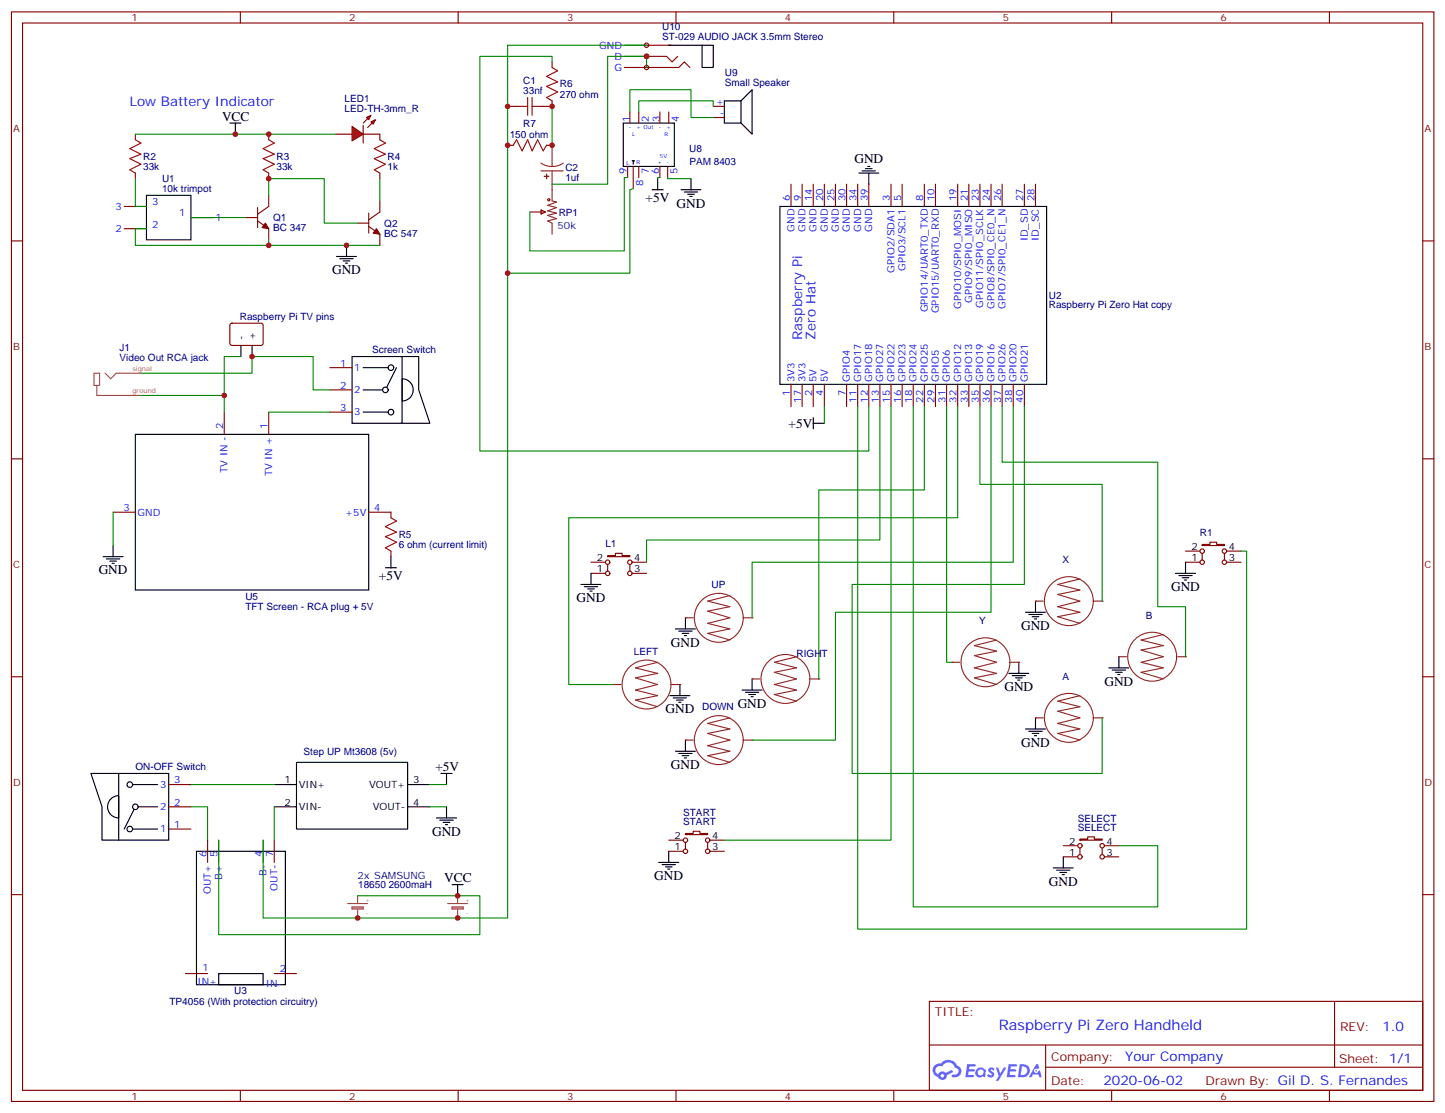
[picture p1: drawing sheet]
<svg xmlns="http://www.w3.org/2000/svg" width="459mm" height="353mm" viewBox="0 0 459 353" stroke-linecap="round" stroke-linejoin="round" font-family="sans-serif">
<g fill="none" stroke="#870000" stroke-width=".35">
<path d="M3.6 3.8h451.6v345.7h-451.6zM7.2 7.3h444.5v338.7h-444.5zM76.3 3.8v3.5M145.5 3.8v3.5M214.6 3.8v3.5M283.7 3.8v3.5M352.9 3.8v3.5M422 3.8v3.5M3.6 76.4h3.6M451.7 76.4h3.5M3.6 145.6h3.6M451.7 145.6h3.5"/>
<path d="M3.6 214.7h3.6M451.7 214.7h3.5M3.6 283.9h3.6M451.7 283.9h3.5M295 317.7h156.7v28.3h-156.7zM423.7 317.8v20.8M295.1 331.6h156.4M331.9 338.6h119.6M331.9 331.6v14.1M76.3 346v3.5M145.5 346v3.5M214.6 346v3.5"/>
<path d="M283.7 346v3.5M352.9 346v3.5M422 346v3.5"/>
</g>
<g fill="#5487ff">
<path d="M314 338.9a1.22 1.22 0 0 1 1.7 .3l-.3 .6a.47 .47 0 0 0-.4-.4 .47 .47 0 0 0-.5 .1l.2 .3a1.14 1.14 0 0 1 .7 1.7 1.14 1.14 0 0 1-1.9 0l-.2-.2 .5-.5 .7 .4a.29 .29 0 0 0 .4-.2 .29 .29 0 0 0-.3-.4 1.04 1.04 0 0 1-.6-1.7z"/>
<path d="M307 337.7h2.4l.3 .2-.1 .5h-1.9l-.1 .9h1.5l.4 .3-.4 .4h-1.6l-.1 1.1 1.7 .1 .2 .3-.2 .3h-2.7z"/>
<path d="M320.2 337.7l2.7 .2-.2 .5h-1.8l-.1 .9h1.5l.3 .3-.4 .4h-1.5l-.2 1.1 1.7 .1 .2 .3-.2 .3h-2.6z"/>
<path d="M328.9 337.7h.7l.3 1.2-.6 .3a.69 .69 0 0 0-1 .3 .69 .69 0 0 0 .5 1 .69 .69 0 0 0 .8-.6l.5-.3 .6 2.2h-.8l-.2-.9h-1.7l-.5 .9h-.9z"/>
<path d="M316.1 338.8h.8l.6 1.8 1.1-1.8h.9l-2.5 4.2h-.9l.9-1.6z"/>
<path d="M323.7 337.7l-.6 4.1h1.4a2.11 2.11 0 0 0 2.4-2.1 2.11 2.11 0 0 0-2.5-2zM324.4 338.4a1.43 1.43 0 0 1 1.7 1.6 1.43 1.43 0 0 1-2.1 1.1z"/>
<path d="M310 339.3a1.54 1.54 0 0 0-.1 2.1 1.54 1.54 0 0 0 2.2 .2l.6 .2 .3-2.3-.6-.3a1.49 1.49 0 0 0-2.4 .1zM310.3 340.3a.95 .95 0 0 1 1.9 0 .95 .95 0 0 1-1.9 0z"/>
<path d="M296.7 338.1a2.18 2.18 0 0 0 1.1 3.7 1.44 1.44 0 0 0 1.6 .9 1.44 1.44 0 0 0 1.2-1.5l2-1-.4-.7-2 .9a1.47 1.47 0 0 0-2.4 .5 1.39 1.39 0 0 1-.7-2 1.39 1.39 0 0 1 2-.4 2.12 2.12 0 0 1 2.2-1.3 2.12 2.12 0 0 1 1.9 1.6 1.14 1.14 0 0 1 1.1 1.5 1.14 1.14 0 0 1-1.7 .7 .43 .43 0 0 0-.5 .3 .43 .43 0 0 0 .4 .5 1.98 1.98 0 0 0 2.5-1.2 1.98 1.98 0 0 0-1.2-2.5 3.1 3.1 0 0 0-5.2-.7l-.9 .1zM298.6 341.3a.55 .55 0 0 1 1.1 0 .55 .55 0 0 1-1.1 0z"/>
<circle cx="328.9" cy="339.8" r=".26"/>
</g>
<g fill="none" stroke="#870000" stroke-width=".35">
<path d="M187.6 178.4h4.6M192.9 176.3h2.5v-.7h2.1v.7h2.5v.3h-7.1zM192.9 179.1v2.1M200 179.1v2.1M200.7 178.4h4.5M376.3 178.4h4.6M376.3 174.9h4.6M381.6 172.8h2.5v-.8h2.1v.8h2.5v.3h-7.1zM381.6 175.6v2.1M388.7 175.6v2.1M389.4 178.4h4.6M389.4 174.9h4.6"/>
<path d="M187.6 181.9h4.6M200.7 181.9h4.5M212.3 270.1h4.6M212.3 266.6h4.6M217.6 264.5h2.5v-.7h2.1v.7h2.4v.3h-7zM217.6 267.3v2.1M224.6 267.3v2.1M225.4 270.1h4.5M225.4 266.6h4.5M337.5 271.9h4.6M337.5 268.4h4.6M342.8 266.2h2.5v-.7h2.1v.7h2.5v.4h-7.1z"/>
<path d="M342.8 269.1v2.1M349.9 269.1v2.1M350.6 271.9h4.6M350.6 268.4h4.6"/>
<circle cx="192.9" cy="178.4" r=".71"/>
<circle cx="200" cy="178.4" r=".71"/>
<circle cx="381.6" cy="174.9" r=".71"/>
<circle cx="381.6" cy="178.4" r=".71"/>
<circle cx="388.7" cy="174.9" r=".71"/>
<circle cx="388.7" cy="178.4" r=".71"/>
<circle cx="192.9" cy="181.9" r=".71"/>
<circle cx="200" cy="181.9" r=".71"/>
<circle cx="217.6" cy="270.1" r=".71"/>
<circle cx="217.6" cy="266.6" r=".71"/>
<circle cx="224.6" cy="266.6" r=".71"/>
<circle cx="224.6" cy="270.1" r=".71"/>
<circle cx="342.8" cy="268.4" r=".71"/>
<circle cx="342.8" cy="271.9" r=".71"/>
<circle cx="349.9" cy="268.4" r=".71"/>
<circle cx="349.9" cy="271.9" r=".71"/>
</g>
<g fill="none" stroke="#000" stroke-width=".35">
<path d="M376.3 178.4v3.5M184.4 185.5h6.4M185.5 186.2h4.2M186.5 186.9h2.2M187.3 187.6h.7M187.6 181.9v3.6M214.4 199.6h6.4M217.6 196v3.6M325.5 194.3h6.4M326.6 195h4.2M327.7 195.7h2.1M328.4 196.4h.7"/>
<path d="M328.7 190.7v3.6M373.2 181.9h6.3M374.2 182.6h4.3M375.3 183.3h2.1M376 184h.7M215.5 200.3h4.2M215.8 217.2v3.5M216.5 201h2.2M217.2 201.7h.7M235.6 219h6.3M236.6 219.7h4.3M238.8 215.4v3.6"/>
<path d="M320.3 213.7h6.3M321.3 214.4h4.2M322.4 215.1h2.1M323.1 215.8h.7M323.4 210.1v3.6M352 211.9h6.4M353.1 212.6h4.2M354.1 213.3h2.1M354.8 214h.7M355.2 208.4v3.5M212.7 220.7h6.3M213.7 221.4h4.2"/>
<path d="M214.4 238.4h6.4M214.8 222.1h2.1M215.5 222.8h.7M215.5 239.1h4.2M216.5 239.8h2.2M217.6 234.8v3.6M237.7 220.4h2.1M238.4 221.1h.7M325.5 231.3h6.4M326.6 232h4.2M327.7 232.7h2.1M328.4 233.4h.7"/>
<path d="M328.7 227.8v3.5M217.2 240.5h.7M209.1 273.6h6.4M210.2 274.4h4.2M211.2 275.1h2.2M211.9 275.8h.8M212.3 270.1v3.5M334.4 275.4h6.3M335.4 276.1h4.3M336.5 276.8h2.1M337.2 277.5h.7M337.5 271.9v3.5"/>
</g>
<g fill="none" stroke="#8c2424" stroke-width=".35">
<path d="M217.6 196h2.5M231.7 189l-7.1 1.7 7.1 1.8-7.1 1.4 7.1 2.1-7.1 1.8 7.1 1.8-7.1 1.4 7.1 2.1M236.3 196h2.5"/>
<circle cx="228.2" cy="196" r="7.8"/>
</g>
<g fill="#8c2424">
<circle cx="217.6" cy="196" r=".18"/>
<circle cx="238.8" cy="196" r=".18"/>
</g>
<g fill="none" stroke="#8c2424" stroke-width=".35">
<path d="M238.8 215.4h2.4M252.9 208.4l-7.1 1.7 7.1 1.8-7.1 1.4 7.1 2.1-7.1 1.8 7.1 1.8-7.1 1.4 7.1 2.1M257.5 215.4h2.4"/>
<circle cx="249.3" cy="215.4" r="7.8"/>
</g>
<g fill="#8c2424">
<circle cx="238.8" cy="215.4" r=".18"/>
<circle cx="259.9" cy="215.4" r=".18"/>
</g>
<g fill="none" stroke="#8c2424" stroke-width=".35">
<path d="M217.6 234.8h2.5M231.7 227.8l-7.1 1.8 7.1 1.7-7.1 1.4 7.1 2.1-7.1 1.8 7.1 1.8-7.1 1.4 7.1 2.1M236.3 234.8h2.5"/>
<circle cx="228.2" cy="234.8" r="7.8"/>
</g>
<g fill="#8c2424">
<circle cx="217.6" cy="234.8" r=".18"/>
<circle cx="238.8" cy="234.8" r=".18"/>
</g>
<g fill="none" stroke="#8c2424" stroke-width=".35">
<path d="M302.3 210.1h2.4M316.4 203.1l-7.1 1.8 7.1 1.7-7.1 1.4 7.1 2.1-7.1 1.8 7.1 1.8-7.1 1.4 7.1 2.1M321 210.1h2.4"/>
<circle cx="312.8" cy="210.1" r="7.8"/>
</g>
<g fill="#8c2424">
<circle cx="302.3" cy="210.1" r=".18"/>
<circle cx="323.4" cy="210.1" r=".18"/>
</g>
<g fill="none" stroke="#8c2424" stroke-width=".35">
<path d="M328.7 190.7h2.5M342.8 183.7l-7 1.8 7 1.7-7 1.4 7 2.1-7 1.8 7 1.8-7 1.4 7 2.1M347.4 190.7h2.5"/>
<circle cx="339.3" cy="190.7" r="7.8"/>
</g>
<g fill="#8c2424">
<circle cx="328.7" cy="190.7" r=".18"/>
<circle cx="349.9" cy="190.7" r=".18"/>
</g>
<g fill="none" stroke="#8c2424" stroke-width=".35">
<path d="M355.2 208.4h2.4M369.3 201.3l-7.1 1.8 7.1 1.8-7.1 1.4 7.1 2.1-7.1 1.7 7.1 1.8-7.1 1.4 7.1 2.1M373.9 208.4h2.4"/>
<circle cx="365.8" cy="208.4" r="7.8"/>
</g>
<g fill="#8c2424">
<circle cx="355.2" cy="208.4" r=".18"/>
<circle cx="376.3" cy="208.4" r=".18"/>
</g>
<g fill="none" stroke="#8c2424" stroke-width=".35">
<path d="M328.7 227.8h2.5M342.8 220.7l-7 1.8 7 1.8-7 1.4 7 2.1-7 1.8 7 1.7-7 1.4 7 2.1M347.4 227.8h2.5"/>
<circle cx="339.3" cy="227.8" r="7.8"/>
</g>
<g fill="#8c2424">
<circle cx="328.7" cy="227.8" r=".18"/>
<circle cx="349.9" cy="227.8" r=".18"/>
</g>
<g fill="none" stroke="#8c2424" stroke-width=".35">
<path d="M194.7 217.2h2.4M208.8 210.1l-7.1 1.8 7.1 1.8-7.1 1.4 7.1 2.1-7.1 1.8 7.1 1.7-7.1 1.4 7.1 2.2M213.4 217.2h2.4"/>
<circle cx="205.2" cy="217.2" r="7.8"/>
</g>
<g fill="#8c2424">
<circle cx="194.7" cy="217.2" r=".18"/>
<circle cx="215.8" cy="217.2" r=".18"/>
</g>
<g fill="none" stroke="#870000" stroke-width=".35">
<path d="M43 42.6v1.7M43 54.9v1.8M85.3 42.6v1.7M85.3 54.9v1.8M120.6 42.6v1.7M120.6 54.9v1.8M251.1 58.5v7M254.6 58.5v7M258.2 58.5v7M261.7 58.5v7M265.2 58.5v7M268.7 58.5v7"/>
<path d="M272.3 58.5v7M275.8 58.5v7M282.9 58.5v7M286.4 58.5v7M293.4 58.5v7M297 58.5v7M304 58.5v7M307.6 58.5v7M311.1 58.5v7M314.6 58.5v7M318.1 58.5v7M325.2 58.5v7"/>
<path d="M328.7 58.5v7M39.4 72.6h7.1M39.4 65.5h7.1M60.6 69h7.1M251.1 122v7M254.6 122v7M258.2 122v7M261.7 122v7M268.7 122v7M272.3 122v7M275.8 122v7M279.3 122v7"/>
<path d="M282.9 122v7M286.4 122v7M289.9 122v7M293.4 122v7M297 122v7M300.5 122v7M304 122v7M307.6 122v7M311.1 122v7M314.6 122v7M318.1 122v7M321.7 122v7"/>
<path d="M325.2 122v7"/>
</g>
<path d="M46.5 62h14.1v14.1h-14.1zM110 77.9v3.5M247.6 65.5h84.6v56.5h-84.6zM106.8 81.4h6.4M107.9 82.1h4.2M108.9 82.8h2.2M109.6 83.5h.7" fill="none" stroke="#000" stroke-width=".35"/>
<path d="M43 44.3l1.7 1.1-3.5 1.8 3.5 1.7-3.5 1.4 3.5 1.8-3.5 1.8 1.8 1M85.3 44.3l1.8 1.1-3.6 1.8 3.6 1.7-3.6 1.4 3.6 1.8-3.6 1.8 1.8 1M120.6 44.3l1.7 1.1-3.5 1.8 3.5 1.7-3.5 1.4 3.5 1.8-3.5 1.8 1.8 1" fill="none" stroke="#a10000" stroke-width=".35"/>
<path d="M60.6 69h17.6M272.3 129v165.8h123.4v-119.9h-1.7M279.3 129v42.3h-74.1v7.1M282.9 129v137.6h-53M289.9 129v158.8h77.6v-19.4h-12.3M293.4 129v26.5h-33.5v59.9M300.5 129v81.1h1.8M304 129v35.3h-123.4v52.9h14.1M311.1 129v24.7h38.8v37M321.7 129v49.4h-82.9v17.6M325.2 129v56.5h-54.7v59.9h79.4v-17.6" fill="none" stroke="#008700" stroke-width=".35"/>
<path d="M113.5 284.2v2.3M113.5 288.6v2.7" fill="none" stroke="#a64a4a" stroke-width=".35"/>
<g fill="#a64a4a">
<circle cx="113.5" cy="291.3" r=".18"/>
<circle cx="113.5" cy="284.2" r=".18"/>
</g>
<path d="M110.3 286.7h6.4M111.8 287.8h3.5v.7h-3.5zM111.8 288.1h3.5" fill="none" stroke="#a64a4a" stroke-width=".35"/>
<path d="M272.6 54.9h6.4M273.7 54.2h4.2M274.7 53.5h2.2M275.4 52.8h.8M275.8 54.9v3.6M87.1 249h7M87.1 256h7M94.1 241.9h35.3v21.2h-35.3zM129.4 249h7.1M129.4 256h7.1M62.4 270.1h28.2v42.4h-28.2zM69.4 308.9h14.1v3.6h-14.1z" fill="none" stroke="#000" stroke-width=".35"/>
<g fill="none" stroke="#870000" stroke-width=".35">
<path d="M78.2 69h3.6M81.8 70.1l3.5 2.5v3.5M81.8 65.9v6.3M85.3 62v3.5l-3.5 2.5M113.5 70.8h3.6M117.1 71.9l3.5 2.4v3.6M117.1 67.6v6.4M120.6 63.7v3.6l-3.5 2.4M65.9 266.6v7M69.4 266.6v7M83.5 266.6v7M87.1 266.6v7"/>
<path d="M58.8 308.9h7.1M87.1 308.9h7"/>
</g>
<g fill="#870000" stroke="#870000" stroke-width=".35">
<path d="M84.2 70.8l1.1 1.8-2.1-.4z"/>
<path d="M119.5 72.6l1.1 1.7-2.1-.3z"/>
</g>
<path d="M85.3 56.7h17.6v14.1h10.6M120.6 56.7v7M46.5 72.6h-3.5v5.3h77.6" fill="none" stroke="#008700" stroke-width=".35"/>
<g fill="#f00" stroke="#870000" stroke-width=".35">
<path d="M111.8 40.1l3.5 2.5-3.5 2.1z"/>
<path d="M115.3 39.8v5.6z"/>
</g>
<g fill="#870000" stroke="#870000" stroke-width=".35">
<path d="M115.3 39.1l1.4-1.5z"/>
<path d="M116.7 40.5l1.4-1.4z"/>
</g>
<g fill="#f00" stroke="#870000" stroke-width=".35">
<path d="M116.3 37.3l1.5-.7-.7 1.4z"/>
<path d="M117.8 38.7l1.4-.7-.7 1.4z"/>
</g>
<path d="M106.5 42.6h5.3M115.3 42.6h5.3M73.2 102.8l.5-.2h9.4l.4 .7v5.9l-.7 .4-9.4-.1-.4-.6v-5.6zM71.2 130.8v7M85.3 130.8v7M35.9 162.5h7.1M117.1 162.5h7v1.8M124.1 174.9v1.7M53.6 256h7M53.6 249h7M53.6 263.1h7" fill="none" stroke="#870000" stroke-width=".35"/>
<g fill="none" stroke="#000" stroke-width=".35">
<path d="M76.5 109.6v3.5M80 109.6v3.5M43 137.8h74.1v49.4h-74.1zM32.7 176.6h6.4M33.8 177.3h4.2M34.9 178h2.1M35.6 178.8h.7M35.9 173.1v3.5M37.7 245.4h15.9v21.2h-15.9zM37.7 245.4h-8.8l3.5 10.6v10.6h5.3M41.2 249h8.8M50 256h-7l-3.6 7.1"/>
<path d="M41.2 263.1h8.8"/>
</g>
<path d="M124.1 164.3l1.8 1-3.6 1.8 3.6 1.8-3.6 1.4 3.6 1.7-3.6 1.8 1.8 1.1" fill="none" stroke="#a10000" stroke-width=".35"/>
<path d="M76.5 113.1h-5.3v17.7" fill="none" stroke="#008700" stroke-width=".35"/>
<g fill="#fff" stroke="#000" stroke-width=".35">
<circle cx="43" cy="256" r=".88"/>
<circle cx="41.2" cy="263.1" r=".88"/>
<circle cx="41.2" cy="249" r=".88"/>
</g>
<path d="M111.8 113.1h15.8v21.2h-15.8zM115.3 116.7h8.8M125.9 116.7l-3.6 7h-7M127.6 113.1h5.3v10.6l3.6 10.6h-8.9M115.3 130.8h8.8M35.2 253.5a3.5 3.5 0 0 1 2.5-1v7a3.5 3.5 0 0 1-3.3-2.1 3.5 3.5 0 0 1 .8-3.9z" fill="none" stroke="#000" stroke-width=".35"/>
<path d="M104.7 116.7h7.1M104.7 123.7h7.1M104.7 130.8h7.1" fill="none" stroke="#870000" stroke-width=".35"/>
<g fill="#fff" stroke="#000" stroke-width=".35">
<circle cx="122.3" cy="123.7" r=".88"/>
<circle cx="124.1" cy="116.7" r=".88"/>
<circle cx="124.1" cy="130.8" r=".88"/>
</g>
<path d="M197.8 39.1h16.3v13.7h-16.3zM229.9 32h5.3v7.1h-5.3zM235.2 32l3.6-3.5v14.1l-3.6-3.5M200.7 51h.3M201.4 51h-.4v1.1M127.6 120.2a3.5 3.5 0 0 1 3.6 3.5 3.5 3.5 0 0 1-3.6 3.5z" fill="none" stroke="#000" stroke-width=".35"/>
<path d="M175.3 33.8v12.3M200 35.5v-7h19.4v8.8h7M226.4 33.8v-1.8h-23.6v3.5M43 42.6h63.5M44.7 118.4h35.3v-5.3h19.4v10.6h5.3M85.3 130.8h19.4" fill="none" stroke="#008700" stroke-width=".35"/>
<g fill="none" stroke="#870000" stroke-width=".35">
<path d="M175.3 19.6v1.8M161.1 33.8h3.6M175.3 32v1.8h-3.6M200 35.5v3.6M202.8 35.5v3.6M209.5 35.5v3.6M212.3 35.5v3.6M226.4 33.8h3.5M226.4 37.3h3.5M161.1 46.1h1.8M173.5 46.1h1.8M199.2 52.8v3.5"/>
<path d="M201 52.8v7.1M202.8 52.8v3.5M209.5 52.8v3.5M211.9 52.8v3.5M168.2 67.3h4.9M171.7 66.6l1.4 .7-1.4 .7z"/>
</g>
<circle cx="201" cy="51" r=".18" fill="#000"/>
<g fill="none" stroke="#a10000" stroke-width=".35">
<path d="M164.7 33.8h2.8M167.5 30.9v5.7M168.9 33.8h2.8M168.9 30.9v5.7M175.3 21.4l1.7 1.1-3.5 1.7 3.5 1.8-3.5 1.4 3.5 1.8-3.5 1.7 1.8 1.1M162.9 46.1l1.1-1.8 1.7 3.6 1.8-3.6 1.4 3.6 1.8-3.6 1.7 3.6 1.1-1.8"/>
<circle cx="174.2" cy="63.4" r=".35"/>
</g>
<path d="M171.7 51.8l1.7 .8 1.9 .2M171.7 54.2h7.1M175.3 46.1v6.7M175.3 54.2v9.5l1.4 .4-2.9 1.1 2.9 .7-2.9 1 2.9 .7-2.9 .7 2.9 1.1-2.9 .7 1.5 .7v3.5M178.8 51.8l-1.7 .8-1.8 .2" fill="none" stroke="#8c2424" stroke-width=".35"/>
<g fill="#8c2424" stroke="#8c2424" stroke-width=".35">
<path d="M172.8 56h1.4z"/>
<path d="M173.5 55.3v1.4z"/>
</g>
<path d="M145.3 284.2v2.3M145.3 288.6v2.7" fill="none" stroke="#a64a4a" stroke-width=".35"/>
<g fill="#a64a4a">
<circle cx="145.3" cy="291.3" r=".18"/>
<circle cx="145.3" cy="284.2" r=".18"/>
</g>
<path d="M29.9 118.4h1.7v3.9h-1.7zM33.4 118.4l1.7 1.8 1.8-1.8h7.8M30.7 122.3v3.2h14M142.1 286.7h6.3M143.5 287.8h3.5v.7h-3.5zM143.5 288.1h3.5" fill="none" stroke="#a64a4a" stroke-width=".35"/>
<g fill="none" stroke="#008700" stroke-width=".35">
<path d="M175.3 19.6v-1.7h-23v125.2h123.5v-14.1M43 56.7v8.8h3.5M85.3 56.7v5.3M161.1 46.1v245.2h-77.6v-24.7M199.2 56.3h-1v23.3h-30v-12.3M201 59.9l-1 .3v26.5h-38.9M209.5 56.3h-.7v.4M211.9 56.3v.4h7.5M85.3 76.1v1.8M44.7 125.5h26.5M261.7 129v5.3M314.6 129v65.3h-49.4v40.5h-26.4"/>
<path d="M318.1 129v17.6h49.4v45.9h8.8v15.9M35.9 162.5v10.6M60.6 256h5.3v10.6M60.6 249h26.5M87.1 256v10.6M136.5 249h5.2M136.5 256h5.2M69.4 266.6v30h82.9v-12.4h-38.8"/>
</g>
<g fill="none" stroke="#000" stroke-width=".35">
<path d="M73 39.1h3.5M74.7 39.1v3.5M208.8 56.7v3.5M219.4 56.7v3.5M207 60.2h3.5M216.2 60.2h6.3M217.2 60.9h4.3M218.3 61.6h2.1M219 62.3h.7M258.2 134.3h3.5M258.2 132.5v3.6M124.1 176.6v3.6"/>
<path d="M122.3 180.2h3.6M138.6 259.5h6.3M140 245.4h3.5M141.7 245.4v3.6M141.7 256v3.5M139.6 260.2h4.3M140.7 260.9h2.1M141.4 261.7h.7M143.5 280.7h3.5M145.3 280.7v3.5"/>
</g>
<g fill="#f0f0f0" stroke="#870000" stroke-width=".35">
<circle cx="205.2" cy="14.4" r=".71"/>
<circle cx="205.2" cy="21.4" r=".71"/>
<circle cx="205.2" cy="17.9" r=".71"/>
</g>
<path d="M198.2 17.9h13.4l1.8 1.7 1.7-1.7M198.2 14.4h14.8M198.2 21.4h17.3l1.7-1.8 1.8 1.8" fill="none" stroke="#870000" stroke-width=".35"/>
<path d="M212.3 14.4h10.6v7h3.5v-7h-3.5" fill="none" stroke="#000" stroke-width=".35"/>
<path d="M205.2 14.4h-44.1v31.7M205.2 21.4v-3.5h-12.3v40.6h-17.6" fill="none" stroke="#008700" stroke-width=".35"/>
<g fill="#c00">
<circle cx="175.3" cy="33.8" r=".88"/>
<circle cx="175.3" cy="46.1" r=".88"/>
<circle cx="113.5" cy="291.3" r=".88"/>
<circle cx="145.3" cy="284.2" r=".88"/>
<circle cx="71.2" cy="125.5" r=".88"/>
<circle cx="80" cy="113.1" r=".88"/>
<circle cx="85.3" cy="56.7" r=".88"/>
<circle cx="85.3" cy="42.6" r=".88"/>
<circle cx="74.7" cy="42.6" r=".88"/>
<circle cx="110" cy="77.9" r=".88"/>
<circle cx="85.3" cy="77.9" r=".88"/>
<circle cx="161.1" cy="46.1" r=".88"/>
<circle cx="145.3" cy="291.3" r=".88"/>
<circle cx="161.1" cy="86.7" r=".88"/>
<circle cx="205.2" cy="17.9" r=".88"/>
<circle cx="161.1" cy="33.8" r=".88"/>
</g>
<text font-size="4.6" fill="#00f" x="317.1" y="326.8">Raspberry Pi Zero Handheld</text>
<g font-size="4.2" fill="#00f">
<text x="41.2" y="33.8">Low Battery Indicator</text>
<text x="254.6" y="107.8" transform="rotate(-90 254.6 107.8)">Raspberry Pi</text>
<text x="258.9" y="107.8" transform="rotate(-90 258.9 107.8)">Zero Hat</text>
<text x="438.8" y="327">1.0</text>
<text x="357.2" y="336.6">Your Company</text>
<text x="350.3" y="344.4">2020-06-02</text>
</g>
<g font-size="4.2">
<text x="70.5" y="38.3">VCC</text>
<text x="271.2" y="51.6">GND</text>
<text x="204.9" y="64.1">+5V</text>
<text x="214.8" y="65.9">GND</text>
<text x="105.4" y="87">GND</text>
<text x="250.3" y="135.7">+5V</text>
<text x="31.3" y="182.3">GND</text>
<text x="120.3" y="184">+5V</text>
<text x="183" y="191.1">GND</text>
<text x="371.8" y="187.6">GND</text>
<text x="324.1" y="199.9">GND</text>
<text x="213" y="205.2">GND</text>
<text x="318.8" y="219.3">GND</text>
<text x="350.6" y="217.6">GND</text>
<text x="211.2" y="226.4">GND</text>
<text x="234.2" y="224.6">GND</text>
<text x="324.1" y="237">GND</text>
<text x="138.2" y="244.7">+5V</text>
<text x="213" y="244">GND</text>
<text x="137.2" y="265.2">GND</text>
<text x="141" y="280">VCC</text>
<text x="207.7" y="279.3">GND</text>
<text x="333" y="281.1">GND</text>
</g>
<g font-size="3.9" fill="#800">
<text x="296.8" y="322.3">TITLE:</text>
<text x="425.4" y="327">REV:</text>
<text x="333.7" y="336.5">Company:</text>
<text x="425.1" y="337.1">Sheet: 1/1</text>
<text x="333.7" y="344.2">Date:</text>
<text x="382.7" y="344.3">Drawn By: Gil D. S. Fernandes</text>
</g>
<g font-size="3.2" fill="#800">
<text x="41.7" y="6.8">1</text>
<text x="110.9" y="6.8">2</text>
<text x="180" y="6.8">3</text>
<text x="249.2" y="6.8">4</text>
<text x="318.3" y="6.8">5</text>
<text x="387.5" y="6.8">6</text>
<text x="4.2" y="41.9">A</text>
<text x="452.2" y="41.9">A</text>
<text x="4.2" y="111">B</text>
<text x="452.2" y="111">B</text>
<text x="4.2" y="180.2">C</text>
<text x="452.2" y="180.2">C</text>
<text x="4.2" y="249.3">D</text>
<text x="452.2" y="249.3">D</text>
<text x="41.7" y="349">1</text>
<text x="110.9" y="349">2</text>
<text x="180" y="349">3</text>
<text x="249.2" y="349">4</text>
<text x="318.3" y="349">5</text>
<text x="387.5" y="349">6</text>
</g>
<g font-size="3.2" fill="#000080">
<text x="210.2" y="9.4">U10</text>
<text x="210.2" y="12.6">ST-029 AUDIO JACK 3.5mm Stereo</text>
<text x="166.1" y="29.9">33nf</text>
<text x="166.1" y="26.8">C1</text>
<text x="177.7" y="27.8">R6</text>
<text x="230.1" y="27.4">Small Speaker</text>
<text x="230.1" y="24.2">U9</text>
<text x="109.4" y="35.5">LED-TH-3mm_R</text>
<text x="109.4" y="32.3">LED1</text>
<text x="177.7" y="30.9">270 ohm</text>
<text x="166.1" y="40.2">R7</text>
<text x="161.8" y="43.7">150 ohm</text>
<text x="45.4" y="53.9">33k</text>
<text x="45.4" y="50.8">R2</text>
<text x="87.8" y="53.9">33k</text>
<text x="87.8" y="50.8">R3</text>
<text x="123" y="53.9">1k</text>
<text x="123.1" y="50.8">R4</text>
<text x="218.8" y="48.3">U8</text>
<text x="218.8" y="52.5">PAM 8403</text>
<text x="51.4" y="57.7">U1</text>
<text x="179.5" y="57.5">1uf</text>
<text x="179.5" y="54.3">C2</text>
<text x="51.4" y="60.9">10k trimpot</text>
<text x="86.7" y="70.2">Q1</text>
<text x="122" y="71.9">Q2</text>
<text x="177.4" y="68.5">RP1</text>
<text x="86.7" y="73.4">BC 347</text>
<text x="122" y="75.1">BC 547</text>
<text x="333" y="94.9">U2</text>
<text x="76.1" y="101.5">Raspberry Pi TV pins</text>
<text x="333" y="97.8">Raspberry Pi Zero Hat copy</text>
<text x="38" y="111.4">J1</text>
<text x="118.1" y="112.1">Screen Switch</text>
<text x="38" y="114.7">Video Out RCA jack</text>
<text x="126.6" y="173.9">6 ohm (current limit)</text>
<text x="126.6" y="170.7">R5</text>
<text x="192.2" y="173.7">L1</text>
<text x="380.9" y="170.2">R1</text>
<text x="337.3" y="178.7">X</text>
<text x="77.9" y="190.2">U5</text>
<text x="225.9" y="186.6">UP</text>
<text x="77.9" y="193.5">TFT Screen - RCA plug + 5V</text>
<text x="363.7" y="196.3">B</text>
<text x="310.8" y="198.1">Y</text>
<text x="201.2" y="207.8">LEFT</text>
<text x="252.9" y="208.4">RIGHT</text>
<text x="337.3" y="215.8">A</text>
<text x="222.9" y="225.3">DOWN</text>
<text x="96.4" y="239.5">Step UP Mt3608 (5v)</text>
<text x="43" y="244.4">ON-OFF Switch</text>
<text x="216.9" y="261.9">START</text>
<text x="216.9" y="258.9">START</text>
<text x="342.1" y="263.7">SELECT</text>
<text x="342.1" y="260.7">SELECT</text>
<text x="113.5" y="278.9">2x SAMSUNG</text>
<text x="113.7" y="281.8">18650 2600maH</text>
<text x="74.4" y="315.3">U3</text>
<text x="53.8" y="318.9">TP4056 (With protection circuitry)</text>
</g>
<g font-size="3.2" fill="#00f">
<text x="190.2" y="15.4">GND</text>
<text x="195" y="22.5">G</text>
<text x="195" y="18.9">D</text>
<text x="227.3" y="33.4">+</text>
<text x="200" y="38.7" transform="rotate(-90 200 38.7)">1</text>
<text x="206" y="38.7" transform="rotate(-90 206 38.7)">2</text>
<text x="209.5" y="38.7" transform="rotate(-90 209.5 38.7)">3</text>
<text x="215.5" y="38.7" transform="rotate(-90 215.5 38.7)">4</text>
<text x="228.5" y="36.9">-</text>
<text x="198.9" y="55.2" transform="rotate(-90 198.9 55.2)">9</text>
<text x="204.2" y="59.1" transform="rotate(-90 204.2 59.1)">8</text>
<text x="206" y="55.2" transform="rotate(-90 206 55.2)">7</text>
<text x="209.1" y="55.2" transform="rotate(-90 209.1 55.2)">6</text>
<text x="215.1" y="55.2" transform="rotate(-90 215.1 55.2)">5</text>
<text x="48.3" y="65.2">3</text>
<text x="250.8" y="63.7" transform="rotate(-90 250.8 63.7)">6</text>
<text x="254.3" y="63.7" transform="rotate(-90 254.3 63.7)">9</text>
<text x="257.8" y="63.7" transform="rotate(-90 257.8 63.7)">14</text>
<text x="261.3" y="63.7" transform="rotate(-90 261.3 63.7)">20</text>
<text x="264.9" y="63.7" transform="rotate(-90 264.9 63.7)">25</text>
<text x="268.4" y="63.7" transform="rotate(-90 268.4 63.7)">30</text>
<text x="271.9" y="63.7" transform="rotate(-90 271.9 63.7)">34</text>
<text x="275.4" y="63.7" transform="rotate(-90 275.4 63.7)">39</text>
<text x="282.5" y="63.7" transform="rotate(-90 282.5 63.7)">3</text>
<text x="286" y="63.7" transform="rotate(-90 286 63.7)">5</text>
<text x="293.1" y="63.7" transform="rotate(-90 293.1 63.7)">8</text>
<text x="296.6" y="63.7" transform="rotate(-90 296.6 63.7)">10</text>
<text x="303.7" y="63.7" transform="rotate(-90 303.7 63.7)">19</text>
<text x="307.2" y="63.7" transform="rotate(-90 307.2 63.7)">21</text>
<text x="310.7" y="63.7" transform="rotate(-90 310.7 63.7)">23</text>
<text x="314.3" y="63.7" transform="rotate(-90 314.3 63.7)">24</text>
<text x="317.8" y="63.7" transform="rotate(-90 317.8 63.7)">26</text>
<text x="324.8" y="63.7" transform="rotate(-90 324.8 63.7)">27</text>
<text x="328.4" y="63.7" transform="rotate(-90 328.4 63.7)">28</text>
<text x="36.7" y="66.6">3</text>
<text x="56.8" y="68.7">1</text>
<text x="68.4" y="70.1">1</text>
<text x="36.7" y="73.6">2</text>
<text x="48.3" y="72.2">2</text>
<text x="252.2" y="73.5" transform="rotate(-90 252.2 73.5)">GND</text>
<text x="255.7" y="73.5" transform="rotate(-90 255.7 73.5)">GND</text>
<text x="259.2" y="73.5" transform="rotate(-90 259.2 73.5)">GND</text>
<text x="262.7" y="73.5" transform="rotate(-90 262.7 73.5)">GND</text>
<text x="266.3" y="73.5" transform="rotate(-90 266.3 73.5)">GND</text>
<text x="269.8" y="73.5" transform="rotate(-90 269.8 73.5)">GND</text>
<text x="273.3" y="73.5" transform="rotate(-90 273.3 73.5)">GND</text>
<text x="276.9" y="73.5" transform="rotate(-90 276.9 73.5)">GND</text>
<text x="326.2" y="76.6" transform="rotate(-90 326.2 76.6)">ID_SD</text>
<text x="329.8" y="76.4" transform="rotate(-90 329.8 76.4)">ID_SC</text>
<text x="283.9" y="86.7" transform="rotate(-90 283.9 86.7)">GPIO2/SDA1</text>
<text x="287.4" y="86" transform="rotate(-90 287.4 86)">GPIO3/SCL1</text>
<text x="294.5" y="99.2" transform="rotate(-90 294.5 99.2)">GPIO14/UART0_TXD</text>
<text x="298" y="99.4" transform="rotate(-90 298 99.4)">GPIO15/UART0_RXD</text>
<text x="305.1" y="98" transform="rotate(-90 305.1 98)">GPIO10/SPI0_MOSI</text>
<text x="308.6" y="96" transform="rotate(-90 308.6 96)">GPIO9/SPI0_MISO</text>
<text x="312.1" y="97.7" transform="rotate(-90 312.1 97.7)">GPIO11/SPI0_SCLK</text>
<text x="315.7" y="98" transform="rotate(-90 315.7 98)">GPIO8/SPI0_CE0_N</text>
<text x="319.2" y="98" transform="rotate(-90 319.2 98)">GPIO7/SPI0_CE1_N</text>
<text x="108" y="116.3">1</text>
<text x="112.5" y="117.7">1</text>
<text x="108" y="123.4">2</text>
<text x="112.5" y="124.8">2</text>
<text x="250.8" y="125.7" transform="rotate(-90 250.8 125.7)">1</text>
<text x="252.2" y="121.2" transform="rotate(-90 252.2 121.2)">3V3</text>
<text x="255.7" y="121.2" transform="rotate(-90 255.7 121.2)">3V3</text>
<text x="257.8" y="125.7" transform="rotate(-90 257.8 125.7)">2</text>
<text x="259.2" y="121.2" transform="rotate(-90 259.2 121.2)">5V</text>
<text x="261.3" y="125.7" transform="rotate(-90 261.3 125.7)">4</text>
<text x="262.7" y="121.2" transform="rotate(-90 262.7 121.2)">5V</text>
<text x="268.4" y="125.7" transform="rotate(-90 268.4 125.7)">7</text>
<text x="269.8" y="121.2" transform="rotate(-90 269.8 121.2)">GPIO4</text>
<text x="273.3" y="121.2" transform="rotate(-90 273.3 121.2)">GPIO17</text>
<text x="276.9" y="121.2" transform="rotate(-90 276.9 121.2)">GPIO18</text>
<text x="280.4" y="121.2" transform="rotate(-90 280.4 121.2)">GPIO27</text>
<text x="283.9" y="121.2" transform="rotate(-90 283.9 121.2)">GPIO22</text>
<text x="287.4" y="121.2" transform="rotate(-90 287.4 121.2)">GPIO23</text>
<text x="291" y="121.2" transform="rotate(-90 291 121.2)">GPIO24</text>
<text x="294.5" y="121.2" transform="rotate(-90 294.5 121.2)">GPIO25</text>
<text x="298" y="121.2" transform="rotate(-90 298 121.2)">GPIO5</text>
<text x="301.6" y="121.2" transform="rotate(-90 301.6 121.2)">GPIO6</text>
<text x="305.1" y="121.2" transform="rotate(-90 305.1 121.2)">GPIO12</text>
<text x="308.6" y="121.2" transform="rotate(-90 308.6 121.2)">GPIO13</text>
<text x="312.1" y="121.2" transform="rotate(-90 312.1 121.2)">GPIO19</text>
<text x="315.7" y="121.2" transform="rotate(-90 315.7 121.2)">GPIO16</text>
<text x="319.2" y="121.2" transform="rotate(-90 319.2 121.2)">GPIO26</text>
<text x="322.7" y="121.2" transform="rotate(-90 322.7 121.2)">GPIO20</text>
<text x="326.2" y="121.2" transform="rotate(-90 326.2 121.2)">GPIO21</text>
<text x="108" y="130.4">3</text>
<text x="112.5" y="131.8">3</text>
<text x="254.3" y="127.8" transform="rotate(-90 254.3 127.8)">17</text>
<text x="271.9" y="127.8" transform="rotate(-90 271.9 127.8)">11</text>
<text x="275.4" y="127.8" transform="rotate(-90 275.4 127.8)">12</text>
<text x="279" y="127.8" transform="rotate(-90 279 127.8)">13</text>
<text x="282.5" y="127.8" transform="rotate(-90 282.5 127.8)">15</text>
<text x="286" y="127.8" transform="rotate(-90 286 127.8)">16</text>
<text x="289.6" y="127.8" transform="rotate(-90 289.6 127.8)">18</text>
<text x="293.1" y="127.8" transform="rotate(-90 293.1 127.8)">22</text>
<text x="296.6" y="127.8" transform="rotate(-90 296.6 127.8)">29</text>
<text x="300.1" y="127.8" transform="rotate(-90 300.1 127.8)">31</text>
<text x="303.7" y="127.8" transform="rotate(-90 303.7 127.8)">32</text>
<text x="307.2" y="127.8" transform="rotate(-90 307.2 127.8)">33</text>
<text x="310.7" y="127.8" transform="rotate(-90 310.7 127.8)">35</text>
<text x="314.3" y="127.8" transform="rotate(-90 314.3 127.8)">36</text>
<text x="317.8" y="127.8" transform="rotate(-90 317.8 127.8)">37</text>
<text x="321.3" y="127.8" transform="rotate(-90 321.3 127.8)">38</text>
<text x="324.8" y="127.8" transform="rotate(-90 324.8 127.8)">40</text>
<text x="70.8" y="136.1" transform="rotate(-90 70.8 136.1)">2</text>
<text x="84.9" y="136.1" transform="rotate(-90 84.9 136.1)">1</text>
<text x="72.2" y="150" transform="rotate(-90 72.2 150)">TV IN -</text>
<text x="86.4" y="151.2" transform="rotate(-90 86.4 151.2)">TV IN +</text>
<text x="39.2" y="162.2">3</text>
<text x="43.7" y="163.6">GND</text>
<text x="109.6" y="163.6">+5V</text>
<text x="118.8" y="162.2">4</text>
<text x="50.8" y="250">3</text>
<text x="55.3" y="248.6">3</text>
<text x="50.8" y="257.1">2</text>
<text x="55.3" y="255.7">2</text>
<text x="55.3" y="262.7">1</text>
<text x="50.8" y="264.1">1</text>
<text x="65.5" y="271.9" transform="rotate(-90 65.5 271.9)">6</text>
<text x="69.1" y="271.9" transform="rotate(-90 69.1 271.9)">5</text>
<text x="83.2" y="271.9" transform="rotate(-90 83.2 271.9)">4</text>
<text x="86.7" y="271.9" transform="rotate(-90 86.7 271.9)">7</text>
<text x="70.5" y="279.1" transform="rotate(-90 70.5 279.1)">B+</text>
<text x="84.6" y="278" transform="rotate(-90 84.6 278)">B-</text>
<text x="67" y="283.7" transform="rotate(-90 67 283.7)">OUT+</text>
<text x="88.1" y="282.6" transform="rotate(-90 88.1 282.6)">OUT-</text>
<text x="64.2" y="308.2">1</text>
<text x="88.8" y="308.6">2</text>
<text x="62.7" y="312.5">IN+</text>
<text x="84.4" y="313.2">IN-</text>
</g>
<text font-size="3.2" fill="#008" x="177" y="72.6">50k</text>
<g font-size="3.2">
<text x="77.5" y="107.8" transform="rotate(-90 77.5 107.8)">-</text>
<text x="81.1" y="107.8" transform="rotate(-90 81.1 107.8)">+</text>
<text x="189.5" y="178">2</text>
<text x="201.4" y="178">4</text>
<text x="378.2" y="178">1</text>
<text x="378.2" y="174.5">2</text>
<text x="390.1" y="178">3</text>
<text x="390.1" y="174.5">4</text>
<text x="189.5" y="181.6">1</text>
<text x="201.4" y="181.6">3</text>
<text x="90.3" y="248.6">1</text>
<text x="94.8" y="250">VIN+</text>
<text x="117.2" y="250">VOUT+</text>
<text x="131.2" y="248.6">3</text>
<text x="90.3" y="255.7">2</text>
<text x="94.8" y="257.1">VIN-</text>
<text x="118.3" y="257.1">VOUT-</text>
<text x="131.2" y="255.7">4</text>
<text x="214.2" y="269.8">1</text>
<text x="214.2" y="266.2">2</text>
<text x="226.1" y="269.8">3</text>
<text x="226.1" y="266.2">4</text>
<text x="339.4" y="268">2</text>
<text x="351.3" y="268">4</text>
<text x="339.4" y="271.5">1</text>
<text x="351.3" y="271.5">3</text>
</g>
<g font-size="2.1" fill="#a54b4b">
<text x="42.1" y="117.7">signal</text>
<text x="42.1" y="124.8">ground</text>
</g>
<g font-size="1.8" fill="#00f">
<text x="199.6" y="41">-</text>
<text x="202.1" y="41">+ Out</text>
<text x="209.1" y="40.8">-</text>
<text x="211.6" y="40.8">+</text>
<text x="200.7" y="43.1">L</text>
<text x="210.9" y="43.1">R</text>
<text x="198.9" y="52.2">L</text>
<text x="202.1" y="52.1">R</text>
<text x="208.8" y="51.9">+</text>
<text x="209.5" y="50.1">5V</text>
<text x="211.6" y="51.9">-</text>
</g>
<g font-size="1.8" fill="#a54b4b">
<text x="116" y="286.3">+</text>
<text x="147.8" y="286.3">+</text>
<text x="116.2" y="290.5">-</text>
<text x="147.9" y="290.5">-</text>
</g>
</svg>
